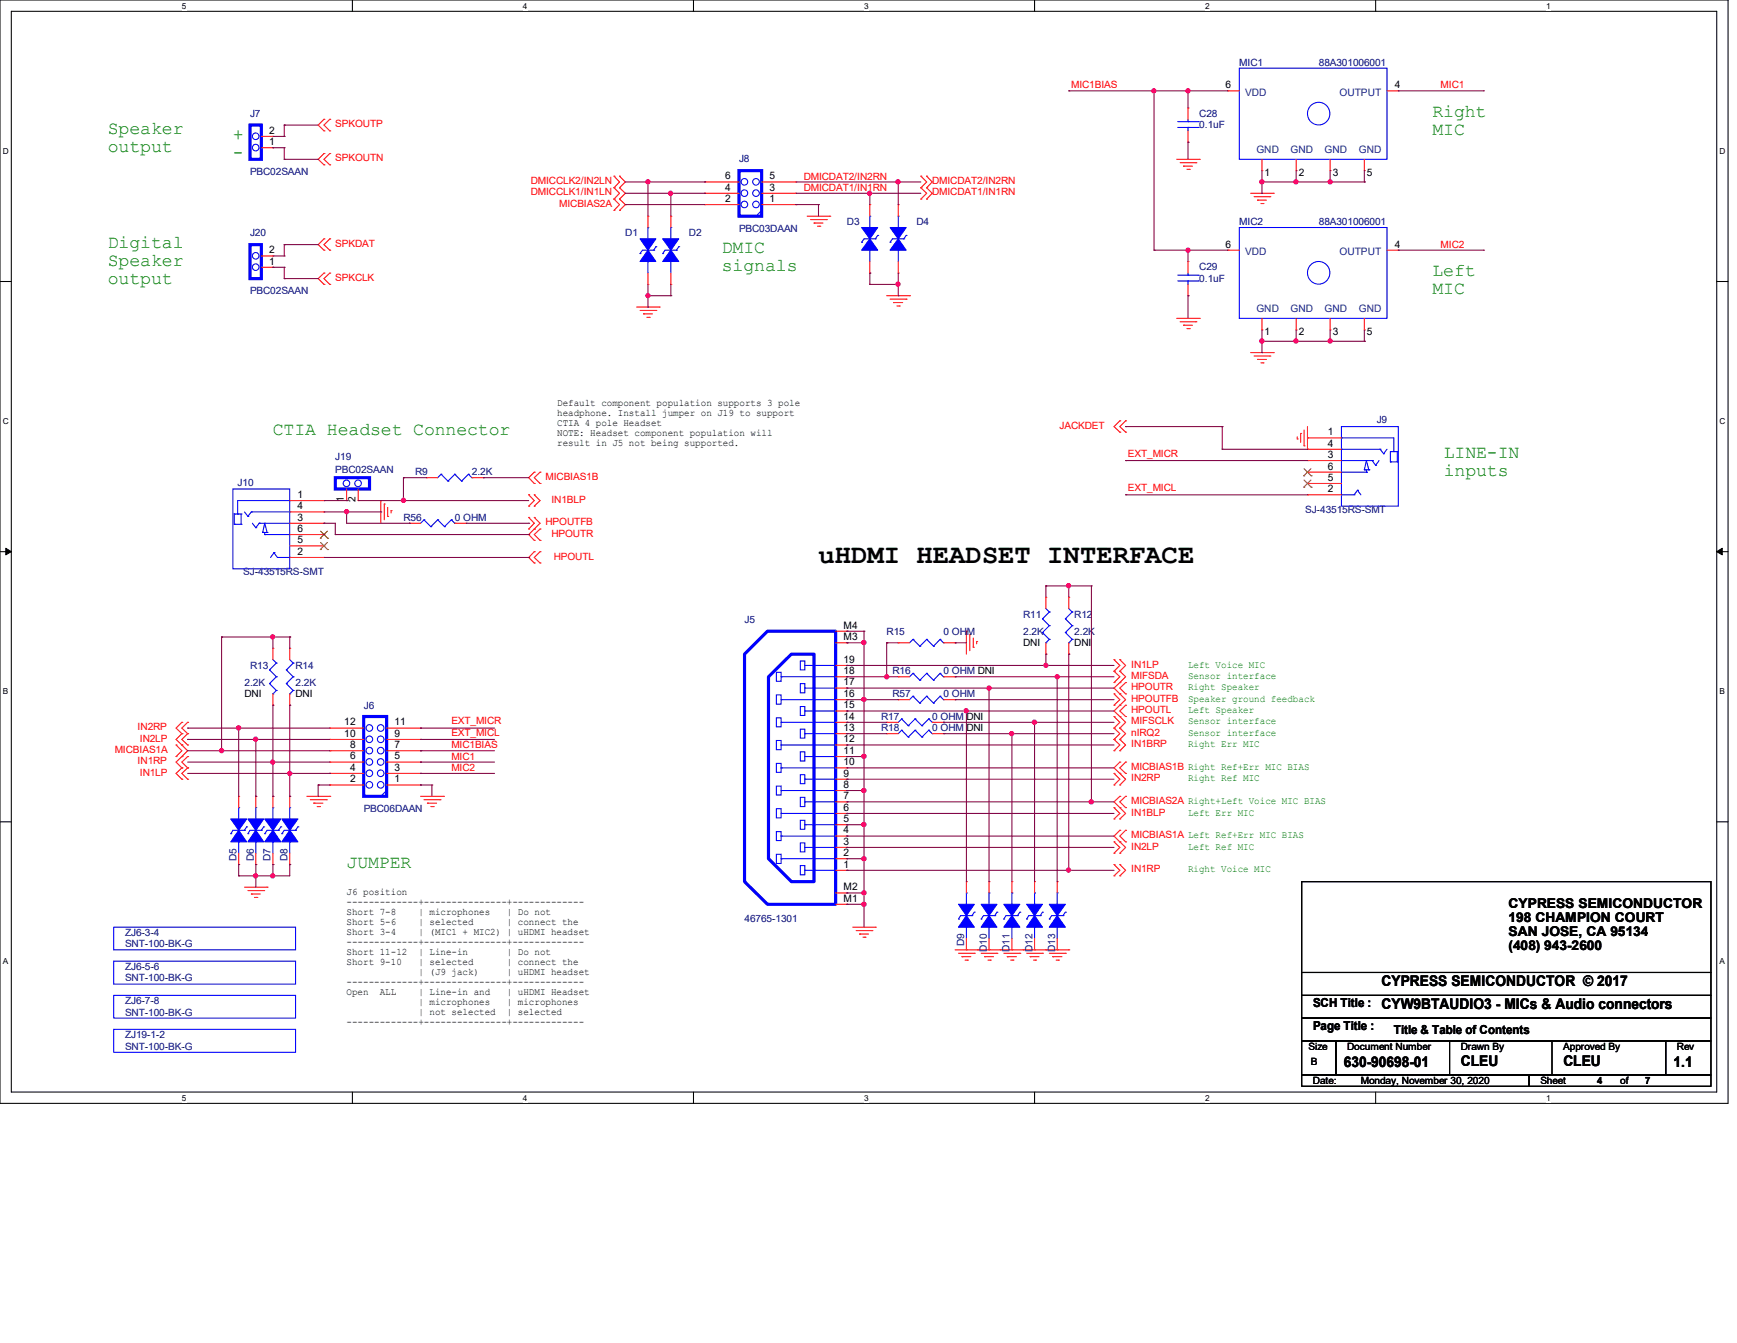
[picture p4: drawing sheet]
<svg xmlns="http://www.w3.org/2000/svg" width="279mm" height="216mm" viewBox="0 0 279 216" stroke-linecap="round" stroke-linejoin="round" font-family="sans-serif">
<path d="M0 0h278v177.4h-278zM1.8 1.8h274.3v173.8h-274.3z" fill="none" stroke="#000" stroke-width=".17"/>
<g fill="#fff">
<path d="M29.3 .2h.7v1.5h-.7z"/>
<path d="M29.3 175.8h.7v1.4h-.7z"/>
</g>
<path d="M56.7 0v1.8M56.7 175.6v1.8" fill="none" stroke="#000" stroke-width=".17"/>
<g fill="#fff">
<path d="M84.1 .2h.7v1.5h-.7z"/>
<path d="M84.1 175.8h.7v1.4h-.7z"/>
</g>
<path d="M111.5 0v1.8M111.5 175.6v1.8" fill="none" stroke="#000" stroke-width=".17"/>
<g fill="#fff">
<path d="M139 .2h.7v1.5h-.7z"/>
<path d="M139 175.8h.7v1.4h-.7z"/>
</g>
<path d="M166.4 0v1.8M166.4 175.6v1.8" fill="none" stroke="#000" stroke-width=".17"/>
<g fill="#fff">
<path d="M193.8 .2h.8v1.5h-.8z"/>
<path d="M193.8 175.8h.8v1.4h-.8z"/>
</g>
<path d="M221.3 0v1.8M221.3 175.6v1.8" fill="none" stroke="#000" stroke-width=".17"/>
<g fill="#fff">
<path d="M248.7 .2h.7v1.5h-.7z"/>
<path d="M248.7 175.8h.7v1.4h-.7z"/>
<path d="M.5 23.5h.9v1.5h-.9z"/>
<path d="M276.6 23.5h.9v1.5h-.9z"/>
<path d="M.5 67h.9v1.5h-.9z"/>
<path d="M276.6 67h.9v1.5h-.9z"/>
</g>
<path d="M0 45.3h1.8M276.1 45.3h1.9" fill="none" stroke="#000" stroke-width=".17"/>
<g fill="#fff">
<path d="M.5 110.4h.8v1.5h-.8z"/>
<path d="M276.6 110.4h.9v1.5h-.9z"/>
</g>
<path d="M0 88.7h1.8M276.1 88.7h1.9" fill="none" stroke="#000" stroke-width=".17"/>
<path d="M.9 88.1l.9 .6-.9 .5zM276.1 88.7l.9-.6v1.1z" fill="#000" stroke="#000" stroke-width=".16"/>
<g fill="#fff">
<path d="M.5 153.8h.8v1.5h-.8z"/>
<path d="M276.6 153.8h.9v1.5h-.9z"/>
</g>
<path d="M0 132.1h1.8M276.1 132.1h1.9M209.4 156.3h65.8v3.7h-65.8zM209.4 141.7h65.8v14.6h-65.8zM209.4 160h65.8v3.7h-65.8zM209.4 167.3h5.5v5.5h-5.5zM209.4 172.8h36.6v1.8h-36.6zM209.4 163.7h65.8v3.6h-65.8zM214.9 167.3h53v5.5h-53zM233.2 167.3h16.4v5.5h-16.4zM246 172.8h29.2v1.8h-29.2zM267.9 167.3h7.3v5.5h-7.3z" fill="none" stroke="#000" stroke-width=".17"/>
<g fill="none" stroke="#f00" stroke-width=".17">
<path d="M52.1 19.2h.1M52.1 19.2l-.9 .9 .9 .9M53 19.2h.1M53 19.2l-.9 .9 .9 .9M191.1 17.4h.1M191.1 17.4v1.8M197.5 14.6h.1M197.5 14.6h1.8M223.1 14.6h1.8M224.9 14.6h.1M42 23.7h1.9M42 21.9h1.9"/>
<path d="M43.9 23.7h.1M43.9 21.9h.1M52.1 21h.1M52.1 26.5h.1M52.1 24.7h.1M52.1 38.4h.1M52.1 24.7l-.9 .9 .9 .9M52.1 38.4l-.9 .9 .9 .9M53 21h.1M53 24.7h.1M53 26.5h.1M53 38.4h.1"/>
<path d="M53 24.7l-.9 .9 .9 .9M53 38.4l-.9 .9 .9 .9M98.8 30.2h.1M98.8 28.3h.1M98.8 32h.1M98.8 33.8h.1M98.8 28.3l.9 1-.9 .9M98.8 30.2l.9 .9-.9 .9M98.8 32l.9 .9-.9 .9M99.7 28.3h.1M99.7 30.2h.1M99.7 32h.1"/>
<path d="M99.7 33.8h.1M99.7 28.3l.9 1-.9 .9M99.7 30.2l.9 .9-.9 .9M99.7 32l.9 .9-.9 .9M104.2 34.8h.1M104.2 34.8v1.8M107.9 34.8h.1M107.9 34.8v1.8M113.4 32.9h.1M113.4 31.1h.1M113.4 29.3h.1M113.4 31.1h5.5"/>
<path d="M113.4 32.9h5.5M113.4 29.3h5.5M122.5 31.1h5.5M122.5 32.9h5.5M122.5 29.3h5.5M128 32.9h.1M128 31.1h.1M128 29.3h.1M129.8 34.8h3.7M130.4 35.3h2.5M130.9 35.9h.1M130.9 35.9h1.5"/>
<path d="M131.5 36.4h.4M131.9 36.4h.1M132.9 35.3h.1M133.5 34.8h.1M139.9 32.9h.1M139.9 32.9v1.9M144.5 32.9h.1M144.5 32.9v1.9M148.1 30.2h.1M148.1 28.3h.1M148.1 32h.1M148.1 28.3l1 1-1 .9"/>
<path d="M148.1 30.2l1 .9-1 .9M149.1 30.2h.1M149.1 28.3h.1M149.1 32h.1M149.1 28.3l.8 1-.8 .9M149.1 30.2l.8 .9-.8 .9M189.3 25.6h3.6M189.8 26.2h2.6M190.4 26.7h.1M190.4 26.7h1.4M190.9 27.2h.4M191.1 22.9h.1"/>
<path d="M191.1 21v1.9M191.3 27.2h.1M192.4 26.2h.1M192.9 25.6h.1M201.2 31.1h3.6M201.7 31.6h2.6M202.3 32.2h.1M202.3 32.2h1.4M202.8 32.7h.4M203 27.4h.1M203 25.6v1.8M203.2 32.7h.1"/>
<path d="M204.3 31.6h.1M204.8 31.1h.1M208.5 27.4h.1M208.5 25.6v1.8M214 27.4h.1M214 25.6v1.8M219.5 27.4h.1M219.5 25.6v1.8M42 43h1.9M42 41.1h1.9M43.9 43h.1M43.9 41.1h.1"/>
<path d="M52.1 40.2h.1M52.1 45.7h.1M52.1 43.9h.1M52.1 43.9l-.9 .9 .9 .9M53 40.2h.1M53 43.9h.1M53 45.7h.1M53 43.9l-.9 .9 .9 .9M102.4 49.4h3.6M103 49.9h2.5M103.5 50.5h.1M103.5 50.5h1.4"/>
<path d="M104.1 51h.3M104.2 45.7h.1M104.2 43.9v1.8M104.4 51h.1M105.5 49.9h.1M106 49.4h.1M107.9 45.7h.1M107.9 43.9v1.8M139.9 43.9h.1M139.9 42v1.9M142.6 47.5h3.7M143.2 48.1h2.6"/>
<path d="M143.7 48.6h.1M143.7 48.6h1.5M144.3 49.2h.4M144.5 43.9h.1M144.5 42v1.9M144.7 49.2h.1M145.8 48.1h.1M146.3 47.5h.1M189.3 51.2h3.6M189.8 51.7h2.6M190.4 52.3h.1M190.4 52.3h1.4"/>
<path d="M190.9 52.8h.4M191.1 42h.1M191.1 47.5h.1M191.1 42v1.9M191.1 45.7v1.8M191.3 52.8h.1M192.4 51.7h.1M192.9 51.2h.1M197.5 40.2h.1M197.5 40.2h1.8M201.2 56.7h3.6M201.7 57.2h2.6"/>
<path d="M202.3 57.8h.1M202.3 57.8h1.4M202.8 58.3h.4M203 53h.1M203 51.2v1.8M203.2 58.3h.1M204.3 57.2h.1M204.8 56.7h.1M208.5 53h.1M208.5 51.2v1.8M214 53h.1M214 51.2v1.8"/>
<path d="M219.5 53h.1M219.5 51.2v1.8M223.1 40.2h1.8M224.9 40.2h.1M55.8 78.6v1.9M57.6 78.6v1.9M68.6 76.8h.1M68.6 76.8h1.8M75.9 76.8h1.8M77.7 76.8h.1M85 79.5h.1M85 79.5l.9 1-.9 .9"/>
<path d="M85.9 79.5h.1M85.9 77.7h.1M85.9 75.9h.1M85.9 79.5l1 1-1 .9M85.9 75.9l-.9 .9 .9 .9M86.9 75.9h.1M86.9 77.7h.1M86.9 75.9l-1 .9 1 .9M180.1 67.6h.1M180.1 69.5h.1M180.1 67.6l-.9 1 .9 .9M181.1 67.6h.1"/>
<path d="M181.1 69.5h.1M181.1 67.6l-1 1 1 .9M208.7 70.6h.1M208.7 70.2v.4M209.2 69.7h.1M209.2 69.7v1.4M209.8 71.7h.1M209.8 69.1v2.6M210.3 72.2h.1M210.3 70.4h.1M210.3 74h.1M210.3 79.5h.1"/>
<path d="M210.3 75.9h.1M210.3 77.7h.1M210.3 68.6v3.6M210.3 70.4h5.5M210.3 74h5.5M210.3 72.2h5.5M210.3 79.5h5.5M210.3 75.9h5.5M210.3 77.7h5.5M46.6 84.1h5.5M46.6 80.5h5.5M46.6 82.3h5.5"/>
<path d="M46.6 89.6h5.5M46.6 85.9h5.5M46.6 87.8h5.5M52.1 80.5h.1M52.1 84.1h.1M52.1 82.3h.1M52.1 89.6h.1M52.1 85.9h.1M52.1 87.8h.1M55.8 80.5h.1M57.6 80.5h.1M61.3 80.5h.1"/>
<path d="M61.3 80.5v3.6M61.8 81h.1M61.8 81v2.6M62.4 83h.1M62.4 81.6v1.4M62.9 82.1h.1M62.9 82.1v.4M65.8 84.1h.1M65.8 84.1h1.8M73.2 84.1h1.8M75 84.1h.1M85 81.4h.1"/>
<path d="M85 85h.1M85 83.2h.1M85 83.2l.9 .9-.9 .9M85.9 85h.1M85.9 86.9h.1M85.9 88.7h.1M85.9 90.5h.1M85.9 81.4h.1M85.9 83.2h.1M85.9 83.2l1 .9-1.9 1.8 .9 1M85.9 88.7l-.9 .9 .9 .9M86.9 86.9h.1"/>
<path d="M86.9 85h.1M86.9 90.5h.1M86.9 88.7h.1M86.9 85l-1 .9 1 1M86.9 88.7l-1 .9 1 .9M168.2 96h.1M168.2 96v1.8M171.9 96h.1M171.9 96v1.8M28.3 119.8h.1M28.3 119.8l1 .9-1 .9M29.3 119.8h.1"/>
<path d="M29.3 117.9h.1M29.3 116.1h.1M29.3 119.8l.9 .9-.9 .9M29.3 117.9l-1 1 1 .9M29.3 116.1l-1 1 1 .8M30.2 117.9h.1M30.2 119.8h.1M30.2 116.1h.1M30.2 117.9l-.9 1 .9 .9M30.2 116.1l-.9 1 .9 .8M43.9 104.2h.1M43.9 113.4h.1"/>
<path d="M43.9 104.2v1.8M43.9 111.5v1.9M46.6 104.2h.1M46.6 113.4h.1M46.6 104.2v1.8M46.6 111.5v1.9M53 118.9h.1M53 117.1h.1M53 118.9h5.5M53 117.1h5.5M62.2 118.9h5.4M62.2 117.1h5.4"/>
<path d="M67.6 118.9h.1M67.6 117.1h.1M134.4 117.9h1.8M134.4 119.8h1.8M134.4 116.1h1.8M134.4 114.3h1.8M134.4 112.5h1.8M134.4 110.6h1.8M134.4 108.8h1.8M134.4 107h1.8M134.4 103.3h1.8M134.4 101.5h1.8"/>
<path d="M136.2 119.8h.1M136.2 117.9h.1M136.2 116.1h.1M136.2 114.3h.1M136.2 112.5h.1M136.2 110.6h.1M136.2 108.8h.1M136.2 107h.1M136.2 103.3h.1M136.2 101.5h.1M142.6 117.9h.1M142.6 116.1h.1"/>
<path d="M142.6 117.9h1.9M142.6 116.1h1.9M144.5 112.5h.1M144.5 108.8h.1M144.5 103.3h.1M144.5 112.5h1.8M144.5 108.8h1.8M144.5 103.3h1.8M149.9 117.9h1.9M149.9 116.1h1.9M151.8 117.9h.1M151.8 116.1h.1"/>
<path d="M151.8 112.5h1.8M151.8 108.8h1.8M151.8 103.3h1.8M153.6 112.5h.1M153.6 108.8h.1M153.6 103.3h.1M155.4 101.5h.1M155.4 101.5v3.7M156 102h.1M156 102v2.6M156.5 104.1h.1M156.5 102.6v1.5"/>
<path d="M157.1 103.1h.1M157.1 103.1v.4M168.2 105.2h.1M168.2 103.3v1.9M171.9 105.2h.1M171.9 103.3v1.9M179.2 117.1h.1M179.2 118.9h.1M179.2 115.2h.1M179.2 107.9h.1M179.2 109.7h.1M179.2 106h.1"/>
<path d="M179.2 113.4h.1M179.2 111.5h.1M179.2 117.1l.9 .8-.9 1M179.2 115.2l.9 .9-.9 1M179.2 107.9l.9 .9-.9 .9M179.2 106l.9 1-.9 .9M179.2 118.9l.9 .9-.9 .9M179.2 111.5l.9 1-.9 .9M180.1 117.1h.1M180.1 118.9h.1M180.1 115.2h.1M180.1 107.9h.1"/>
<path d="M180.1 109.7h.1M180.1 111.5h.1M180.1 113.4h.1M180.1 106h.1M180.1 117.1l1 .8-1 1M180.1 115.2l1 .9-1 1M180.1 107.9l1 .9-1 .9M180.1 109.7l-.9 .9 1.9 1.9-1 .9M180.1 113.4l-.9 .9 .9 .9M180.1 106l1 1-1 .9M180.1 118.9l1 .9-1 .9M181.1 109.7h.1"/>
<path d="M181.1 111.5h.1M181.1 115.2h.1M181.1 113.4h.1M181.1 109.7l-1 .9 1 .9M181.1 113.4l-1 .9 1 .9M28.3 121.6h.1M29.3 121.6h.1M29.3 123.4h.1M29.3 125.3h.1M29.3 121.6l-1 .9 1 .9M29.3 123.4l-1 .9 1 1M30.2 121.6h.1"/>
<path d="M30.2 123.4h.1M30.2 125.3h.1M30.2 121.6l-.9 .9 .9 .9M30.2 123.4l-.9 .9 .9 1M38.4 139h.1M38.4 128h.1M38.4 128v1.8M38.4 137.2v1.8M41.1 139h.1M41.1 128h.1M41.1 128v1.8M41.1 137.2v1.8"/>
<path d="M43.9 139h.1M43.9 128h.1M43.9 128v1.8M43.9 137.2v1.8M46.6 139h.1M46.6 128h.1M46.6 128v1.8M46.6 137.2v1.8M49.4 128h3.6M49.9 128.6h2.6M50.5 129.1h.1M50.5 129.1h1.4"/>
<path d="M51 129.7h.4M51.4 129.7h.1M52.5 128.6h.1M53 128h.1M53 126.2h.1M53 124.3h.1M53 122.5h.1M53 120.7h.1M53 126.2h5.5M53 124.3h5.5M53 122.5h5.5M53 120.7h5.5"/>
<path d="M62.2 126.2h5.4M62.2 124.3h5.4M62.2 122.5h5.4M62.2 120.7h5.4M67.6 126.2h.1M67.6 124.3h.1M67.6 122.5h.1M67.6 120.7h.1M67.6 128h3.7M68.2 128.6h2.6M68.7 129.1h.1M68.7 129.1h1.5"/>
<path d="M69.3 129.7h.4M69.7 129.7h.1M70.8 128.6h.1M71.3 128h.1M134.4 139.9h1.8M134.4 138h1.8M134.4 136.2h1.8M134.4 134.4h1.8M134.4 132.6h1.8M134.4 130.8h1.8M134.4 128.9h1.8M134.4 127.1h1.8"/>
<path d="M134.4 125.3h1.8M134.4 123.4h1.8M134.4 121.6h1.8M136.2 139.9h.1M136.2 138h.1M136.2 136.2h.1M136.2 134.4h.1M136.2 132.6h.1M136.2 130.8h.1M136.2 128.9h.1M136.2 127.1h.1M136.2 125.3h.1"/>
<path d="M136.2 123.4h.1M136.2 121.6h.1M179.2 135.3h.1M179.2 137.2h.1M179.2 139h.1M179.2 124.3h.1M179.2 126.2h.1M179.2 120.7h.1M179.2 129.8h.1M179.2 131.7h.1M179.2 135.3l.9 .9-.9 1M179.2 139l.9 .9-.9 .9"/>
<path d="M179.2 124.3l.9 1-.9 .9M179.2 129.8l.9 1-.9 .9M180.1 135.3h.1M180.1 133.5h.1M180.1 137.2h.1M180.1 139h.1M180.1 129.8h.1M180.1 128h.1M180.1 124.3h.1M180.1 126.2h.1M180.1 122.5h.1M180.1 120.7h.1"/>
<path d="M180.1 131.7h.1M180.1 133.5l-.9 .9 .9 .9M180.1 135.3l1 .9-1 1M180.1 139l1 .9-1 .9M180.1 128l-.9 .9 1.9 1.9-1 .9M180.1 124.3l1 1-1 .9M180.1 122.5l-.9 .9 .9 .9M181.1 133.5h.1M181.1 135.3h.1M181.1 128h.1M181.1 129.8h.1M181.1 122.5h.1"/>
<path d="M181.1 124.3h.1M181.1 133.5l-1 .9 1 .9M181.1 128l-1 .9 1 .9M181.1 122.5l-1 .9 1 .9M39.3 142.6h3.7M39.9 143.2h2.5M40.4 143.7h.1M40.4 143.7h1.5M40.9 144.3h.4M41.3 144.3h.1M42.4 143.2h.1M43 142.6h.1"/>
<path d="M134.4 145.4h1.8M134.4 143.6h1.8M136.2 145.4h.1M136.2 143.6h.1M137.2 149.1h3.6M137.7 149.6h2.6M138.3 150.2h.1M138.3 150.2h1.4M138.8 150.7h.3M139.1 150.7h.1M140.3 149.6h.1M140.8 149.1h.1"/>
<path d="M153.6 152.7h18.3M154.2 153.2h2.5M154.7 153.8h.1M154.7 153.8h1.5M155.2 154.3h.4M155.4 152.7h.1M155.4 141.7h.1M155.4 141.7v1.9M155.4 150.9v1.8M155.6 154.3h.1M156.7 153.2h.1M157.3 152.7h.1"/>
<path d="M157.8 153.2h2.6M158.4 153.8h.1M158.4 153.8h1.4M158.9 154.3h.4M159.1 152.7h.1M159.1 141.7h.1M159.1 141.7v1.9M159.1 150.9v1.8M159.3 154.3h.1M160.4 153.2h.1M160.9 152.7h.1M161.5 153.2h2.5"/>
<path d="M162 153.8h.1M162 153.8h1.5M162.6 154.3h.3M162.8 152.7h.1M162.8 141.7h.1M162.8 141.7v1.9M162.8 150.9v1.8M162.9 154.3h.1M164 153.2h.1M164.6 152.7h.1M165.1 153.2h2.6M165.7 153.8h.1"/>
<path d="M165.7 153.8h1.4M166.2 154.3h.4M166.4 152.7h.1M166.4 141.7h.1M166.4 141.7v1.9M166.4 150.9v1.8M166.6 154.3h.1M167.7 153.2h.1M168.2 152.7h.1M168.8 153.2h2.6M169.3 153.8h.1M169.3 153.8h1.5"/>
<path d="M169.9 154.3h.4M170.1 152.7h.1M170.1 141.7h.1M170.1 141.7v1.9M170.1 150.9v1.8M170.3 154.3h.1M171.4 153.2h.1M171.9 152.7h.1M179.2 140.8h.1M180.1 140.8h.1"/>
</g>
<g fill="none" stroke="#00f" stroke-width=".17">
<path d="M189.4 19.6h3.3M191.1 19.6h.1M191.1 19.2v.4M192.7 19.6h.1M199.3 11h23.8v14.6h-23.8zM104.2 36.6h.1M104.2 36.6v1.8M105.5 39.7h.1M105.5 39.7l-.3 .5M107.9 36.6h.1M107.9 36.6v1.8M109.2 39.7h.1"/>
<path d="M109.2 39.7l-.4 .5M121.6 34.8h.1M122.5 33.8l-.9 1M138.6 38.9h.1M139.9 34.8h.1M139.9 34.8v1.8M140.8 38.4h.1M140.8 38.4h-1.8l-.4 .5M141.2 37.8h.1M141.2 37.8l-.4 .6M143.2 38.9h.1M144.5 34.8h.1"/>
<path d="M144.5 34.8v1.8M145.4 38.4h.1M145.4 38.4h-1.8l-.4 .5M145.8 37.8h.1M145.8 37.8l-.4 .6M189.4 20.5h3.3M191.1 20.5h.1M191.1 20.5v.5M192.7 20.5h.1M199.3 36.6h23.8v14.6h-23.8zM103 40.8h.1M104.2 42h.1"/>
<path d="M104.2 42v1.9M105.2 40.2h.1M105.2 40.2h-1.9l-.3 .6M106.6 40.8h.1M107.9 42h.1M107.9 42v1.9M108.8 40.2h.1M108.8 40.2h-1.8l-.4 .6M139.9 40.2h.1M139.9 40.2v1.8M144.5 40.2h.1M144.5 40.2v1.8"/>
<path d="M189.4 45.2h3.3M189.4 44.2h3.3M191.1 44.2h.1M191.1 45.2h.1M191.1 43.9v.3M191.1 45.2v.5M192.7 45.2h.1M192.7 44.2h.1M37.5 78.6h9.1v12.8h-9.1zM71 76.2h.1M71 76.2l-.6 .6M71 76.2l1.1 1.1"/>
<path d="M72.1 77.3h.1M73.2 76.2h.1M73.2 76.2l-1.1 1.1M73.2 76.2l1.1 1.1M74.3 77.3h.1M75.4 76.2h.1M75.4 76.2l-1.1 1.1M75.4 76.2l.5 .6M75.9 76.8h.1M215.8 68.6h9.1v12.8h-9.1zM215.8 72.2h.1M215.8 70.4h.1"/>
<path d="M215.8 72.2h6.2M215.8 70.4h8.4v2.2M215.8 75.9h4M215.8 74h4.9M215.8 79.5h2M217.8 79.5h.1M218.4 78.8h.1M218.4 78.8l.5 .7M218.4 78.8l-.6 .7M219.5 75.5h.1M219.5 75.5l.3-1.5 .4 1.5M219.5 75.5h.7"/>
<path d="M219.8 75.9h.1M219.8 75.5v.4M220.2 75.5h.1M220.7 74h.1M220.7 74l.6 .8M221.3 74.8h.1M221.8 74l-.5 .8M222 72.2h.1M222 72.2l.5 .7M222.5 72.9h.1M223.1 72.2l-.6 .7M223.6 72.6h.1"/>
<path d="M223.6 74.3h.1M223.6 72.6h1.1M223.6 72.6v1.7M223.6 74.3h1.1M224.2 72.6h.1M224.7 74.3h.1M224.7 72.6h.1M224.7 72.6v1.7M37.7 84.3h.1M37.7 82.6h.1M37.7 82.6h1.1M37.7 84.3h1.1"/>
<path d="M37.7 82.6v1.7M38.2 82.6h.1M38.8 82.6h.1M38.8 84.3h.1M38.8 82.6v1.7M39.3 82.3l.6 .7M39.9 83h.1M40.4 82.3h.1M40.4 82.3l-.5 .7M40.4 82.3h6.2M40.6 84.1l.5 .7M41.1 84.8h.1"/>
<path d="M41.7 84.1h.1M41.7 84.1h4.9M41.7 84.1l-.6 .7M42.2 85.6h.1M42.2 85.6l.4-1.5 .4 1.5M42.2 85.6h.8M42.6 85.9h.1M42.6 85.9h4M42.6 85.6v.3M43 85.6h.1M44.1 88.9h.1M44.1 88.9l-.6 .7"/>
<path d="M44.1 88.9l.5 .7M44.6 89.6h.1M44.6 89.6h2M46.6 82.3h.1M46.6 80.5h.1M46.6 80.5h-8.4v2.1M68.2 83.6h.1M68.2 83.6l-.6 .5M68.2 83.6l1.1 1.1M69.3 84.7h.1M70.4 83.6h.1M70.4 83.6l-1.1 1.1"/>
<path d="M70.4 83.6l1.1 1.1M71.5 84.7h.1M72.6 83.6h.1M72.6 83.6l-1.1 1.1M72.6 83.6l.6 .5M73.2 84.1h.1M167.7 99.5h.1M167.7 99.5l1.1 1.1M168.2 97.8l.6 .6M168.8 98.4h.1M168.8 98.4l-1.1 1.1M171.4 99.5h.1"/>
<path d="M171.4 99.5l1.1 1.1M171.9 97.8l.6 .6M172.5 98.4h.1M172.5 98.4l-1.1 1.1M43.3 107.7h.1M43.3 109.9h.1M43.3 107.7l1.1 1.1M43.3 109.9l1.1 1.1M43.9 111.5h.1M43.9 106l.5 .6M44.4 106.6h.1M44.4 108.8h.1"/>
<path d="M44.4 111h.1M44.4 106.6l-1.1 1.1M44.4 108.8l-1.1 1.1M44.4 111l-.5 .5M46.1 107.7h.1M46.1 109.9h.1M46.1 107.7l1.1 1.1M46.1 109.9l1.1 1.1M46.6 111.5h.1M46.6 106l.6 .6M47.2 106.6h.1M47.2 108.8h.1"/>
<path d="M47.2 111h.1M47.2 106.6l-1.1 1.1M47.2 108.8l-1.1 1.1M47.2 111l-.6 .5M124.9 115.4h.7v1.4h-.7zM124.9 119h.7v1.5h-.7zM124.9 111.7h.7v1.5h-.7zM124.9 108.1h.7v1.4h-.7zM125.6 116.1h.1M125.6 119.8h.1M125.6 108.8h.1M125.6 112.5h.1"/>
<path d="M125.6 116.1h8.8M125.6 119.8h8.8M125.6 108.8h8.8M125.6 112.5h8.8M128.7 113.6h.8v1.4h-.8zM128.7 117.2h.8v1.5h-.8zM128.7 109.9h.8v1.5h-.8zM128.7 106.3h.8v1.4h-.8zM129.5 114.3h.1M129.5 117.9h.1M129.5 107h.1M129.5 110.6h.1"/>
<path d="M129.5 114.3h4.9M129.5 117.9h4.9M129.5 107h4.9M129.5 110.6h4.9M145 117.4h.1M145 115.6h.1M145 117.4l-.5 .5M145 117.4l1.1 1.1M145 115.6l-.5 .5M145 115.6l1.1 1.1M146.1 118.5h.1M146.1 116.7h.1"/>
<path d="M146.9 111.9h.1M146.9 108.2h.1M146.9 102.8h.1M146.9 111.9l-.6 .6M146.9 111.9l1.1 1.1M146.9 108.2l-.6 .6M146.9 108.2l1.1 1.1M146.9 102.8l-.6 .5M146.9 102.8l1.1 1.1M147.2 117.4h.1M147.2 115.6h.1M147.2 117.4l-1.1 1.1"/>
<path d="M147.2 117.4l1.1 1.1M147.2 115.6l-1.1 1.1M147.2 115.6l1.1 1.1M148 113h.1M148 109.3h.1M148 103.9h.1M148.3 118.5h.1M148.3 116.7h.1M149.1 111.9h.1M149.1 108.2h.1M149.1 102.8h.1M149.1 111.9l-1.1 1.1"/>
<path d="M149.1 111.9l1.1 1.1M149.1 108.2l-1.1 1.1M149.1 108.2l1.1 1.1M149.1 102.8l-1.1 1.1M149.1 102.8l1.1 1.1M149.4 117.4h.1M149.4 115.6h.1M149.4 117.4l-1.1 1.1M149.4 117.4l.5 .5M149.4 115.6l-1.1 1.1M149.4 115.6l.5 .5M149.9 117.9h.1"/>
<path d="M149.9 116.1h.1M150.2 113h.1M150.2 109.3h.1M150.2 103.9h.1M151.2 111.9h.1M151.2 108.2h.1M151.2 102.8h.1M151.2 111.9l-1 1.1M151.2 111.9l.6 .6M151.2 108.2l-1 1.1M151.2 108.2l.6 .6M151.2 102.8l-1 1.1"/>
<path d="M151.2 102.8l.6 .5M151.8 112.5h.1M151.8 108.8h.1M151.8 103.3h.1M167.7 101.7h.1M167.7 101.7l1.1 1.1M168.2 103.3h.1M168.8 100.6h.1M168.8 102.8h.1M168.8 100.6l-1.1 1.1M168.8 102.8l-.6 .5M171.4 101.7h.1"/>
<path d="M171.4 101.7l1.1 1.1M171.9 103.3h.1M172.5 100.6h.1M172.5 102.8h.1M172.5 100.6l-1.1 1.1M172.5 102.8l-.6 .5M37.1 134h.1M38.4 135.3h.1M38.4 129.8h.1M38.4 129.8v1.9M38.4 135.3v1.9M39.3 133.5h.1"/>
<path d="M39.3 133.5h-1.8l-.4 .5M39.7 132.9h.1M39.7 132.9l-.4 .6M39.9 134h.1M41.1 135.3h.1M41.1 129.8h.1M41.1 129.8v1.9M41.1 135.3v1.9M42 133.5h.1M42 133.5h-1.8l-.3 .5M42.4 132.9h.1M42.4 132.9l-.4 .6"/>
<path d="M42.6 134h.1M43.9 135.3h.1M43.9 129.8h.1M43.9 129.8v1.9M43.9 135.3v1.9M44.8 133.5h.1M44.8 133.5h-1.8l-.4 .5M45.2 132.9h.1M45.2 132.9l-.4 .6M45.3 134h.1M46.6 135.3h.1M46.6 129.8h.1"/>
<path d="M46.6 129.8v1.9M46.6 135.3v1.9M47.5 133.5h.1M47.5 133.5h-1.8l-.4 .5M47.9 132.9h.1M47.9 132.9l-.4 .6M61.3 128h.1M62.2 127.1l-.9 .9M124.9 137.3h.7v1.5h-.7zM124.9 133.7h.7v1.4h-.7zM124.9 126.4h.7v1.4h-.7zM124.9 130h.7v1.5h-.7z"/>
<path d="M124.9 122.7h.7v1.5h-.7zM125.6 138h.1M125.6 134.4h.1M125.6 127.1h.1M125.6 130.8h.1M125.6 123.4h.1M125.6 138h8.8M125.6 134.4h8.8M125.6 127.1h8.8M125.6 130.8h8.8M125.6 123.4h8.8M128.7 139.1h.8v1.5h-.8z"/>
<path d="M128.7 135.5h.8v1.4h-.8zM128.7 131.9h.8v1.4h-.8zM128.7 124.5h.8v1.5h-.8zM128.7 128.2h.8v1.5h-.8zM128.7 120.9h.8v1.4h-.8zM129.5 139.9h.1M129.5 136.2h.1M129.5 132.6h.1M129.5 125.3h.1M129.5 128.9h.1M129.5 121.6h.1M129.5 139.9h4.9"/>
<path d="M129.5 136.2h4.9M129.5 132.6h4.9M129.5 125.3h4.9M129.5 128.9h4.9M129.5 121.6h4.9M18.3 149.1h29.2v3.6h-29.2zM18.3 154.5h29.2v3.7h-29.2zM154.2 147.7h.1M155.4 149.1h.1M155.4 143.6h.1M155.4 143.6v1.8M155.4 149.1v1.8"/>
<path d="M156.3 147.2h.1M156.3 147.2h-1.8l-.3 .5M156.7 146.6h.1M156.7 146.6l-.4 .6M157.8 147.7h.1M159.1 149.1h.1M159.1 143.6h.1M159.1 143.6v1.8M159.1 149.1v1.8M160 147.2h.1M160 147.2h-1.8l-.4 .5M160.4 146.6h.1"/>
<path d="M160.4 146.6l-.4 .6M161.5 147.7h.1M162.8 149.1h.1M162.8 143.6h.1M162.8 143.6v1.8M162.8 149.1v1.8M163.7 147.2h.1M163.7 147.2h-1.9l-.3 .5M164 146.6h.1M164 146.6l-.3 .6M165.1 147.7h.1M166.4 149.1h.1"/>
<path d="M166.4 143.6h.1M166.4 143.6v1.8M166.4 149.1v1.8M167.3 147.2h.1M167.3 147.2h-1.8l-.4 .5M167.7 146.6h.1M167.7 146.6l-.4 .6M168.8 147.7h.1M170.1 149.1h.1M170.1 143.6h.1M170.1 143.6v1.8M170.1 149.1v1.8"/>
<path d="M171 147.2h.1M171 147.2h-1.8l-.4 .5M171.4 146.6h.1M171.4 146.6l-.4 .6M18.3 165.5h29.2v3.7h-29.2zM18.3 160h29.2v3.7h-29.2z"/>
<circle cx="212.1" cy="18.3" r="1.81"/>
<circle cx="41.1" cy="23.7" r=".53"/>
<circle cx="41.1" cy="21.9" r=".53"/>
<circle cx="119.7" cy="32.9" r=".53"/>
<circle cx="119.7" cy="29.2" r=".53"/>
<circle cx="119.7" cy="31.1" r=".53"/>
<circle cx="121.6" cy="32.9" r=".53"/>
<circle cx="121.6" cy="29.2" r=".53"/>
<circle cx="121.6" cy="31.1" r=".53"/>
<circle cx="41.1" cy="41.1" r=".53"/>
<circle cx="41.1" cy="42.9" r=".53"/>
<circle cx="212.1" cy="43.9" r="1.81"/>
<circle cx="55.7" cy="77.7" r=".53"/>
<circle cx="57.6" cy="77.7" r=".53"/>
<circle cx="59.4" cy="118.9" r=".53"/>
<circle cx="59.4" cy="117" r=".53"/>
<circle cx="61.2" cy="118.9" r=".53"/>
<circle cx="61.2" cy="117" r=".53"/>
<circle cx="59.4" cy="126.2" r=".53"/>
<circle cx="59.4" cy="120.7" r=".53"/>
<circle cx="59.4" cy="122.5" r=".53"/>
<circle cx="59.4" cy="124.3" r=".53"/>
<circle cx="61.2" cy="126.2" r=".53"/>
<circle cx="61.2" cy="122.5" r=".53"/>
<circle cx="61.2" cy="124.3" r=".53"/>
<circle cx="61.2" cy="120.7" r=".53"/>
</g>
<g fill="#00f" stroke="#00f" stroke-width=".17">
<path d="M139.9 38.4l1.3 1.8h-2.6z" fill-rule="evenodd"/>
<path d="M138.6 36.6h2.6l-1.3 1.8z" fill-rule="evenodd"/>
<path d="M155.4 147.2l1.3 1.9h-2.5z" fill-rule="evenodd"/>
<path d="M154.2 145.4h2.5l-1.3 1.8z" fill-rule="evenodd"/>
<path d="M107.9 40.2l1.3 1.8h-2.6z" fill-rule="evenodd"/>
<path d="M106.6 38.4h2.6l-1.3 1.8z" fill-rule="evenodd"/>
<path d="M104.2 40.2l1.3 1.8h-2.5z" fill-rule="evenodd"/>
<path d="M103 38.4h2.5l-1.3 1.8z" fill-rule="evenodd"/>
<path d="M170.1 147.2l1.3 1.9h-2.6z" fill-rule="evenodd"/>
<path d="M168.8 145.4h2.6l-1.3 1.8z" fill-rule="evenodd"/>
<path d="M46.6 133.5l1.3 1.8h-2.6z" fill-rule="evenodd"/>
<path d="M45.3 131.7h2.6l-1.3 1.8z" fill-rule="evenodd"/>
<path d="M43.9 133.5l1.3 1.8h-2.6z" fill-rule="evenodd"/>
<path d="M42.6 131.7h2.6l-1.3 1.8z" fill-rule="evenodd"/>
<path d="M144.5 38.4l1.3 1.8h-2.6z" fill-rule="evenodd"/>
<path d="M143.2 36.6h2.6l-1.3 1.8z" fill-rule="evenodd"/>
<path d="M41.1 133.5l1.3 1.8h-2.5z" fill-rule="evenodd"/>
<path d="M39.9 131.7h2.5l-1.3 1.8z" fill-rule="evenodd"/>
<path d="M162.8 147.2l1.2 1.9h-2.5z" fill-rule="evenodd"/>
<path d="M161.5 145.4h2.5l-1.2 1.8z" fill-rule="evenodd"/>
<path d="M38.4 133.5l1.3 1.8h-2.6z" fill-rule="evenodd"/>
<path d="M37.1 131.7h2.6l-1.3 1.8z" fill-rule="evenodd"/>
<path d="M159.1 147.2l1.3 1.9h-2.6z" fill-rule="evenodd"/>
<path d="M157.8 145.4h2.6l-1.3 1.8z" fill-rule="evenodd"/>
<path d="M166.4 147.2l1.3 1.9h-2.6z" fill-rule="evenodd"/>
<path d="M165.1 145.4h2.6l-1.3 1.8z" fill-rule="evenodd"/>
</g>
<path d="M40.2 39.3h1.8v5.5h-1.8zM40.2 20.1h1.8v5.5h-1.8zM118.9 27.4h3.6v7.4h-3.6zM53.9 76.8h5.5v1.8h-5.5zM58.5 115.2h3.7v12.8h-3.7zM119.8 105.2l3.6-3.7h11v43.9h-11l-3.6-3.7zM123.6 108.8l3.7-3.6h3.6v36.5h-3.6l-3.7-3.7z" fill="none" stroke="#00f" stroke-width=".51"/>
<g fill="none" stroke="#804000" stroke-width=".16">
<path d="M209.7 76.5h.1M209.7 78.3h.1M209.8 75.4l1.1 1.1M209.8 77.2l1.1 1.1M210.9 75.4l-1.2 1.1M210.9 77.2l-1.2 1.1M210.9 76.5h.1M210.9 78.3h.1M51.5 86.5h.1M51.5 88.3h.1M51.6 85.4l1.1 1.1M51.6 87.2l1.1 1.1"/>
<path d="M52.7 85.4l-1.2 1.1M52.7 87.2l-1.2 1.1M52.7 86.5h.1M52.7 88.3h.1"/>
</g>
<g fill="none" stroke="#800040" stroke-width=".17">
<path d="M171.9 14.6h.1M171.9 14.6h25.6M185.6 14.6h.1M185.6 14.6v25.6M191.1 14.6h.1M191.1 14.6v2.8M224.9 14.6h13.7M238.6 14.6h.1M43.9 23.7h.1M43.9 23.7h1.8M43.9 21.9h1.8M45.7 25.6h.1"/>
<path d="M45.7 20.1h.1M45.7 23.7h.1M45.7 21.9h.1M45.7 39.3h.1M45.7 25.6h5.5M45.7 20.1h5.5M45.7 20.1v1.8M45.7 23.7v1.9M45.7 39.3v1.8M45.7 39.3h5.5M100.6 32.9h.1M100.6 29.3h12.8"/>
<path d="M100.6 31.1h12.8M100.6 32.9h12.8M104.2 29.3h.1M104.2 29.3v5.5M107.9 31.1h.1M107.9 31.1v3.7M113.4 31.1h.1M113.4 29.3h.1M128 32.9h.1M128 29.3h20.1M128 31.1h20.1M128 32.9h3.7"/>
<path d="M131.7 32.9h.1M131.7 32.9v1.9M139.9 31.1h.1M139.9 31.1v1.8M144.5 29.3h.1M144.5 29.3v3.6M191.1 22.9h.1M191.1 22.9v2.7M203 29.3h.1M203 31.1h.1M203 27.4v3.7M203 29.3h16.5"/>
<path d="M208.5 29.3h.1M208.5 27.4v1.9M214 29.3h.1M214 27.4v1.9M219.5 29.3h.1M219.5 27.4v1.9M43.9 43h.1M43.9 43h1.8M43.9 41.1h1.8M45.7 41.1h.1M45.7 44.8h.1M45.7 43h.1"/>
<path d="M45.7 43v1.8M45.7 44.8h5.5M104.2 47.5h.1M104.2 49.4h.1M104.2 45.7v3.7M104.2 47.5h3.7M107.9 47.5h.1M107.9 45.7v1.8M139.9 45.7h.1M139.9 43.9h.1M139.9 43.9v1.8M139.9 45.7h4.6"/>
<path d="M144.5 45.7h.1M144.5 47.5h.1M144.5 43.9v3.6M185.6 40.2h.1M185.6 40.2h11.9M191.1 40.2h.1M191.1 47.5h.1M191.1 40.2v1.8M191.1 47.5v3.7M203 54.9h.1M203 56.7h.1M203 53v3.7"/>
<path d="M203 54.9h16.5M208.5 54.9h.1M208.5 53v1.9M214 54.9h.1M214 53v1.9M219.5 54.9h.1M219.5 53v1.9M224.9 40.2h13.7M238.6 40.2h.1M64.9 76.8h.1M64.9 76.8h3.7M64.9 76.8v3.7"/>
<path d="M77.7 76.8h.1M77.7 76.8h7.3M181.1 68.6h.1M181.1 74h.1M181.1 79.5h.1M181.1 68.6h15.5M181.1 74h29.2M181.1 79.5h29.2M196.6 68.6h.1M196.6 72.2h.1M196.6 68.6v3.6M196.6 72.2h13.7"/>
<path d="M52.1 84.1h.1M52.1 82.3h9.2M52.1 84.1h1.8v1.8M52.1 89.6h32.9M52.1 80.5h3.7M53.9 85.9h.1M53.9 85.9h31.1M55.8 82.3h.1M55.8 80.5h.1M55.8 82.3v1.8h10M57.6 80.5h27.4M61.3 82.3h.1"/>
<path d="M64.9 80.5h.1M65.8 84.1h.1M75 84.1h10M85 89.6h.1M85 85.9h.1M85 84.1h.1M168.2 94.2h.1M168.2 94.2h7.4M168.2 94.2v1.8M171.9 94.2h.1M171.9 94.2v1.8M175.6 94.2h.1"/>
<path d="M175.6 94.2v34.7M30.2 117.1h.1M30.2 118.9h.1M30.2 117.1h22.8M30.2 118.9h22.8M35.6 102.4h.1M35.6 102.4h11M35.6 102.4v18.3M38.4 117.1h.1M38.4 117.1v10.9M41.1 118.9h.1M41.1 118.9v9.1"/>
<path d="M43.9 113.4h.1M43.9 102.4h.1M43.9 102.4v1.8M43.9 113.4v14.6M46.6 113.4h.1M46.6 102.4h.1M46.6 102.4v1.8M46.6 113.4v14.6M67.6 117.1h.1M67.6 118.9h.1M67.6 117.1h11.9M67.6 118.9h11.9"/>
<path d="M136.2 117.9h.1M136.2 116.1h.1M136.2 103.3h.1M136.2 114.3h.1M136.2 110.6h.1M136.2 101.5h.1M136.2 112.5h.1M136.2 107h.1M136.2 108.8h.1M136.2 119.8h.1M136.2 117.9h6.4M136.2 116.1h6.4"/>
<path d="M136.2 108.8h8.3M136.2 103.3h2.8M136.2 114.3h43M136.2 110.6h43M136.2 101.5h2.8M136.2 112.5h8.3M136.2 107h43M136.2 119.8h43M139 101.5h.1M139 103.3h.1M139 112.5h.1M139 101.5v47.6"/>
<path d="M142.6 108.8h.1M142.6 103.3h.1M142.6 103.3h1.9M142.6 103.3v5.5M151.8 117.9h.1M151.8 116.1h.1M151.8 117.9h27.4M151.8 116.1h27.4M153.6 108.8h.1M153.6 103.3h.1M153.6 112.5h.1M153.6 108.8h25.6"/>
<path d="M153.6 103.3h1.8M153.6 112.5h25.6M155.4 114.3h.1M155.4 114.3v27.4M159.1 110.6h.1M159.1 110.6v31.1M162.8 117.9h.1M162.8 117.9v23.8M166.4 116.1h.1M166.4 116.1v25.6M168.2 107h.1M168.2 105.2h.1"/>
<path d="M168.2 105.2v1.8M170.1 108.8h.1M170.1 108.8v32.9M171.9 105.2h.1M171.9 105.2v34.7M30.2 120.7h22.8M30.2 122.5h22.8M30.2 124.3h22.8M35.6 120.7h.1M38.4 139h.1M38.4 139v1.8M41.1 128h.1"/>
<path d="M41.1 139h.1M41.1 139v3.6M43.9 128h.1M43.9 139h.1M43.9 122.5h.1M43.9 139v1.8M46.6 128h.1M46.6 139h.1M46.6 124.3h.1M46.6 139v1.8h-8.2M51.2 126.2h.1M51.2 126.2h1.8"/>
<path d="M51.2 126.2v1.8M53 124.3h.1M67.6 120.7h.1M67.6 122.5h.1M67.6 124.3h.1M67.6 126.2h.1M67.6 120.7h11.9M67.6 122.5h11.9M67.6 124.3h11.9M67.6 126.2h1.9M69.5 126.2h.1M69.5 126.2v1.8"/>
<path d="M136.2 136.2h.1M136.2 130.8h.1M136.2 139.9h.1M136.2 138h.1M136.2 134.4h.1M136.2 123.4h.1M136.2 132.6h.1M136.2 121.6h.1M136.2 127.1h.1M136.2 125.3h.1M136.2 128.9h.1M136.2 139.9h43"/>
<path d="M136.2 136.2h43M136.2 130.8h43M136.2 138h2.8M136.2 134.4h43M136.2 123.4h43M136.2 132.6h2.8M136.2 121.6h2.8M136.2 128.9h43M136.2 127.1h2.8M136.2 125.3h43M139 138h.1M139 121.6h.1"/>
<path d="M139 132.6h.1M139 127.1h.1M171.9 139.9h.1M175.6 128.9h.1M38.4 140.8h.1M41.1 140.8h.1M43.9 140.8h.1M136.2 145.4h.1M136.2 143.6h.1M136.2 145.4h2.8M136.2 143.6h2.8M139 143.6h.1"/>
<path d="M139 145.4h.1"/>
</g>
<g fill="#f0f" stroke="#f0f" stroke-width=".17">
<circle cx="191.1" cy="14.6" r=".34"/>
<circle cx="191.1" cy="40.2" r=".34"/>
<circle cx="185.6" cy="14.6" r=".34"/>
<circle cx="43.9" cy="140.8" r=".34"/>
<circle cx="55.8" cy="82.3" r=".34"/>
<circle cx="41.1" cy="140.8" r=".34"/>
<circle cx="43.9" cy="102.4" r=".34"/>
<circle cx="35.6" cy="120.7" r=".34"/>
<circle cx="139" cy="145.4" r=".35"/>
<circle cx="139" cy="103.3" r=".35"/>
<circle cx="139" cy="143.5" r=".35"/>
<circle cx="155.4" cy="114.3" r=".34"/>
<circle cx="159.1" cy="110.6" r=".34"/>
<circle cx="171.9" cy="139.9" r=".34"/>
<circle cx="168.2" cy="107" r=".34"/>
<circle cx="139" cy="138" r=".35"/>
<circle cx="139" cy="132.5" r=".35"/>
<circle cx="139" cy="127.1" r=".35"/>
<circle cx="142.6" cy="108.8" r=".34"/>
<circle cx="166.4" cy="116.1" r=".35"/>
<circle cx="175.5" cy="128.9" r=".35"/>
<circle cx="170.1" cy="108.8" r=".34"/>
<circle cx="162.7" cy="117.9" r=".34"/>
<circle cx="144.4" cy="29.2" r=".34"/>
<circle cx="107.9" cy="31.1" r=".34"/>
<circle cx="38.4" cy="117" r=".35"/>
<circle cx="41.1" cy="118.8" r=".34"/>
<circle cx="43.9" cy="122.5" r=".34"/>
<circle cx="46.6" cy="124.3" r=".34"/>
<circle cx="171.9" cy="94.1" r=".34"/>
<circle cx="203" cy="29.2" r=".35"/>
<circle cx="208.4" cy="29.2" r=".34"/>
<circle cx="214" cy="29.2" r=".34"/>
<circle cx="203" cy="54.8" r=".35"/>
<circle cx="208.4" cy="54.8" r=".34"/>
<circle cx="214" cy="54.8" r=".34"/>
<circle cx="64.9" cy="80.4" r=".34"/>
<circle cx="104.2" cy="29.2" r=".34"/>
<circle cx="104.2" cy="47.5" r=".34"/>
<circle cx="144.4" cy="45.7" r=".34"/>
<circle cx="139.9" cy="31.1" r=".34"/>
<circle cx="139" cy="112.4" r=".35"/>
<circle cx="139" cy="121.6" r=".35"/>
</g>
<text font-size="4.4" x="131.7" y="90.5">uHDMI HEADSET INTERFACE</text>
<g font-size="2.9" fill="#008000">
<text x="17.4" y="21.5">Speaker</text>
<text x="37.5" y="22.4">+</text>
<text x="230.4" y="18.8">Right</text>
<text x="230.4" y="21.7">MIC</text>
<text x="17.4" y="24.4">output</text>
<text x="37.5" y="25.4">-</text>
<text x="17.4" y="39.8">Digital</text>
<text x="116.1" y="40.7">DMIC</text>
<text x="17.4" y="42.7">Speaker</text>
<text x="17.4" y="45.6">output</text>
<text x="116.1" y="43.6">signals</text>
<text x="230.4" y="44.4">Left</text>
<text x="230.4" y="47.3">MIC</text>
<text x="43.9" y="70">CTIA Headset Connector</text>
<text x="232.2" y="73.7">LINE-IN</text>
<text x="232.2" y="76.6">inputs</text>
<text x="55.8" y="139.5">JUMPER</text>
</g>
<g font-size="2.4">
<text x="222.2" y="158.5">CYPRESS SEMICONDUCTOR © 2017</text>
<text x="222.2" y="162.2">CYW9BTAUDIO3 - MICs &amp; Audio connectors</text>
<text x="216.2" y="171.5">630-90698-01</text>
<text x="235" y="171.4">CLEU</text>
<text x="251.5" y="171.4">CLEU</text>
<text x="269.2" y="171.5">1.1</text>
</g>
<g font-size="2.2">
<text x="242.7" y="146">CYPRESS SEMICONDUCTOR</text>
<text x="242.7" y="148.2">198 CHAMPION COURT</text>
<text x="242.7" y="150.4">SAN JOSE, CA 95134</text>
<text x="242.7" y="152.7">(408) 943-2600</text>
</g>
<g font-size="2">
<text x="211.2" y="161.9">SCH Title :</text>
<text x="211.2" y="165.5">Page Title :</text>
<text x="224.2" y="166.2">Title &amp; Table of Contents</text>
</g>
<g font-size="1.7">
<text x="197.1" y="14.2">6</text>
<text x="224.4" y="14.2">4</text>
<text x="43.3" y="23.3">1</text>
<text x="43.3" y="21.5">2</text>
<text x="116.7" y="28.8">6</text>
<text x="123.8" y="28.8">5</text>
<text x="203.4" y="28.4">1</text>
<text x="208.9" y="28.4">2</text>
<text x="214.4" y="28.4">3</text>
<text x="219.9" y="28.4">5</text>
<text x="116.7" y="32.5">2</text>
<text x="116.7" y="30.6">4</text>
<text x="123.8" y="32.5">1</text>
<text x="123.8" y="30.6">3</text>
<text x="43.3" y="40.7">2</text>
<text x="197.1" y="39.8">6</text>
<text x="224.4" y="39.8">4</text>
<text x="43.3" y="42.5">1</text>
<text x="203.4" y="53.9">1</text>
<text x="208.9" y="53.9">2</text>
<text x="214.4" y="53.9">3</text>
<text x="219.9" y="53.9">5</text>
<text x="213.6" y="70">1</text>
<text x="213.6" y="71.8">4</text>
<text x="213.6" y="73.6">3</text>
<text x="213.6" y="75.5">6</text>
<text x="213.6" y="77.3">5</text>
<text x="47.9" y="80.1">1</text>
<text x="47.9" y="83.7">3</text>
<text x="47.9" y="81.9">4</text>
<text x="55.3" y="80.8" transform="rotate(-90 55.3 80.8)">1</text>
<text x="57.2" y="80.8" transform="rotate(-90 57.2 80.8)">2</text>
<text x="213.6" y="79.1">2</text>
<text x="47.9" y="89.2">2</text>
<text x="47.9" y="85.5">6</text>
<text x="47.9" y="87.3">5</text>
<text x="135.7" y="101">M4</text>
<text x="135.7" y="106.6">19</text>
<text x="135.7" y="102.9">M3</text>
<text x="135.7" y="113.9">15</text>
<text x="135.7" y="112.1">16</text>
<text x="135.7" y="110.2">17</text>
<text x="135.7" y="108.4">18</text>
<text x="55.4" y="118.4">10</text>
<text x="55.4" y="116.6">12</text>
<text x="63.5" y="118.4">9</text>
<text x="63.5" y="116.6">11</text>
<text x="135.7" y="119.3">12</text>
<text x="135.7" y="117.5">13</text>
<text x="135.7" y="115.7">14</text>
<text x="56.3" y="125.8">2</text>
<text x="56.3" y="123.9">4</text>
<text x="56.3" y="122.1">6</text>
<text x="56.3" y="120.3">8</text>
<text x="63.5" y="125.8">1</text>
<text x="63.5" y="123.9">3</text>
<text x="63.5" y="122.1">5</text>
<text x="63.5" y="120.3">7</text>
<text x="135.7" y="124.8">9</text>
<text x="135.7" y="123">10</text>
<text x="135.7" y="121.2">11</text>
<text x="135.7" y="130.3">6</text>
<text x="135.7" y="128.5">7</text>
<text x="135.7" y="126.7">8</text>
<text x="135.7" y="137.6">2</text>
<text x="135.7" y="135.8">3</text>
<text x="135.7" y="134">4</text>
<text x="135.7" y="132.2">5</text>
<text x="135.7" y="139.5">1</text>
<text x="135.7" y="143.1">M2</text>
<text x="135.7" y="144.9">M1</text>
</g>
<g font-size="1.7" fill="#004080">
<text x="200.3" y="15.4">VDD</text>
<text x="215.5" y="15.4">OUTPUT</text>
<text x="202.1" y="24.6">GND</text>
<text x="207.6" y="24.6">GND</text>
<text x="213.1" y="24.6">GND</text>
<text x="218.6" y="24.6">GND</text>
<text x="200.3" y="41">VDD</text>
<text x="215.5" y="41">OUTPUT</text>
<text x="202.1" y="50.2">GND</text>
<text x="207.6" y="50.2">GND</text>
<text x="213.1" y="50.2">GND</text>
<text x="218.6" y="50.2">GND</text>
</g>
<g font-size="1.6" fill="#000080">
<text x="199.3" y="10.6">MIC1</text>
<text x="212.1" y="10.6">88A301006001</text>
<text x="40.2" y="18.8">J7</text>
<text x="192.9" y="18.8">C28</text>
<text x="192.9" y="20.6">0.1uF</text>
<text x="40.2" y="28.2">PBC02SAAN</text>
<text x="118.9" y="26.1">J8</text>
<text x="40.2" y="38">J20</text>
<text x="100.6" y="38">D1</text>
<text x="110.8" y="38">D2</text>
<text x="118.9" y="37.3">PBC03DAAN</text>
<text x="136.2" y="36.2">D3</text>
<text x="147.4" y="36.2">D4</text>
<text x="199.3" y="36.2">MIC2</text>
<text x="212.1" y="36.2">88A301006001</text>
<text x="40.2" y="47.3">PBC02SAAN</text>
<text x="192.9" y="43.5">C29</text>
<text x="192.9" y="45.3">0.1uF</text>
<text x="221.4" y="68">J9</text>
<text x="53.9" y="73.9">J19</text>
<text x="53.9" y="76">PBC02SAAN</text>
<text x="66.8" y="76.4">R9</text>
<text x="75.9" y="76.4">2.2K</text>
<text x="38.2" y="78.1">J10</text>
<text x="64.9" y="83.7">R56</text>
<text x="73.1" y="83.7">0 OHM</text>
<text x="209.9" y="82.5">SJ-43515RS-SMT</text>
<text x="39.1" y="92.5">SJ-43515RS-SMT</text>
<text x="119.8" y="100.2">J5</text>
<text x="164.6" y="99.3">R11</text>
<text x="172.8" y="99.3">R12</text>
<text x="40.2" y="107.5">R13</text>
<text x="47.5" y="107.5">R14</text>
<text x="142.6" y="102">R15</text>
<text x="151.8" y="102">0 OHM</text>
<text x="164.6" y="102">2.2K</text>
<text x="172.8" y="102">2.2K</text>
<text x="39.3" y="110.2">2.2K</text>
<text x="47.5" y="110.2">2.2K</text>
<text x="58.5" y="113.9">J6</text>
<text x="143.5" y="112.1">R57</text>
<text x="143.5" y="108.4">R16</text>
<text x="151.8" y="112.1">0 OHM</text>
<text x="151.8" y="108.4">0 OHM DNI</text>
<text x="141.7" y="117.6">R18</text>
<text x="141.7" y="115.7">R17</text>
<text x="149.9" y="117.6">0 OHM DNI</text>
<text x="149.9" y="115.7">0 OHM DNI</text>
<text x="58.5" y="130.6">PBC06DAAN</text>
<text x="38.1" y="138.4" transform="rotate(-90 38.1 138.4)">D5</text>
<text x="40.8" y="138.4" transform="rotate(-90 40.8 138.4)">D6</text>
<text x="43.5" y="138.4" transform="rotate(-90 43.5 138.4)">D7</text>
<text x="46.3" y="138.4" transform="rotate(-90 46.3 138.4)">D8</text>
<text x="119.8" y="148.3">46765-1301</text>
<text x="20.1" y="150.5">ZJ6-3-4</text>
<text x="20.1" y="152.3">SNT-100-BK-G</text>
<text x="20.1" y="156">ZJ6-5-6</text>
<text x="155.1" y="152.1" transform="rotate(-90 155.1 152.1)">D9</text>
<text x="158.8" y="153.1" transform="rotate(-90 158.8 153.1)">D10</text>
<text x="162.4" y="153.1" transform="rotate(-90 162.4 153.1)">D11</text>
<text x="166.1" y="153.1" transform="rotate(-90 166.1 153.1)">D12</text>
<text x="169.7" y="153.1" transform="rotate(-90 169.7 153.1)">D13</text>
<text x="20.1" y="161.5">ZJ6-7-8</text>
<text x="20.1" y="157.8">SNT-100-BK-G</text>
<text x="20.1" y="166.9">ZJ19-1-2</text>
<text x="20.1" y="163.3">SNT-100-BK-G</text>
<text x="20.1" y="168.8">SNT-100-BK-G</text>
</g>
<g font-size="1.6" fill="#f00">
<text x="172.3" y="14.2">MIC1BIAS</text>
<text x="231.7" y="14.2">MIC1</text>
<text x="53.9" y="20.4">SPKOUTP</text>
<text x="53.9" y="26">SPKOUTN</text>
<text x="85.4" y="29.6">DMICCLK2/IN2LN</text>
<text x="129.3" y="28.9">DMICDAT2/IN2RN</text>
<text x="149.9" y="29.6">DMICDAT2/IN2RN</text>
<text x="85.4" y="31.4">DMICCLK1/IN1LN</text>
<text x="90" y="33.2">MICBIAS2A</text>
<text x="129.3" y="30.7">DMICDAT1/IN1RN</text>
<text x="149.9" y="31.4">DMICDAT1/IN1RN</text>
<text x="53.9" y="39.7">SPKDAT</text>
<text x="231.7" y="39.8">MIC2</text>
<text x="53.9" y="45.1">SPKCLK</text>
<text x="170.4" y="68.9">JACKDET</text>
<text x="87.8" y="77.1">MICBIAS1B</text>
<text x="181.4" y="73.4">EXT_MICR</text>
<text x="88.7" y="80.8">IN1BLP</text>
<text x="181.4" y="79">EXT_MICL</text>
<text x="87.8" y="84.5">HPOUTFB</text>
<text x="88.7" y="86.3">HPOUTR</text>
<text x="89.1" y="90">HPOUTL</text>
<text x="181.9" y="107.3">IN1LP</text>
<text x="181.9" y="109.1">MIFSDA</text>
<text x="181.9" y="111">HPOUTR</text>
<text x="181.9" y="112.8">HPOUTFB</text>
<text x="22.1" y="117.4">IN2RP</text>
<text x="22.5" y="119.2">IN2LP</text>
<text x="72.6" y="116.5">EXT_MICR</text>
<text x="72.6" y="118.3">EXT_MICL</text>
<text x="181.9" y="118.3">nIRQ2</text>
<text x="181.9" y="116.5">MIFSCLK</text>
<text x="181.9" y="114.6">HPOUTL</text>
<text x="18.5" y="121">MICBIAS1A</text>
<text x="22.1" y="122.9">IN1RP</text>
<text x="22.5" y="124.7">IN1LP</text>
<text x="72.6" y="120.3">MIC1BIAS</text>
<text x="72.6" y="122.1">MIC1</text>
<text x="72.6" y="124">MIC2</text>
<text x="181.9" y="125.6">IN2RP</text>
<text x="181.9" y="123.8">MICBIAS1B Right Ref+Err MIC BIAS</text>
<text x="181.9" y="120.1">IN1BRP</text>
<text x="181.9" y="129.2">MICBIAS2A Right+Left Voice MIC BIAS</text>
<text x="181.9" y="131.1">IN1BLP</text>
<text x="181.9" y="134.7">MICBIAS1A Left Ref+Err MIC BIAS</text>
<text x="181.9" y="136.6">IN2LP</text>
<text x="181.9" y="140.3">IN1RP</text>
</g>
<g font-size="1.6">
<text x="89.6" y="65.3">Default component population supports 3 pole</text>
<text x="89.6" y="66.9">headphone. Install jumper on J19 to support</text>
<text x="89.6" y="68.5">CTIA 4 pole Headset</text>
<text x="89.6" y="70.1">NOTE: Headset component population will</text>
<text x="89.6" y="71.7">result in J5 not being supported.</text>
<text x="164.6" y="103.8">DNI</text>
<text x="172.8" y="103.8">DNI</text>
<text x="39.3" y="112.1">DNI</text>
<text x="47.5" y="112.1">DNI</text>
<text x="55.8" y="143.9">J6 position</text>
<text x="55.8" y="145.5">-------------+---------------+-------------</text>
<text x="55.8" y="147.1">Short 7-8</text>
<text x="55.8" y="148.7">Short 5-6</text>
<text x="67.3" y="147.1">| microphones</text>
<text x="67.3" y="148.7">| selected</text>
<text x="81.5" y="147.1">| Do not</text>
<text x="81.5" y="148.7">| connect the</text>
<text x="55.8" y="150.3">Short 3-4</text>
<text x="55.8" y="151.9">-------------+---------------+-------------</text>
<text x="55.8" y="153.5">Short 11-12</text>
<text x="55.8" y="155.2">Short 9-10</text>
<text x="67.3" y="150.3">| (MIC1 + MIC2) | uHDMI headset</text>
<text x="67.3" y="153.5">| Line-in</text>
<text x="67.3" y="155.2">| selected</text>
<text x="81.5" y="153.5">| Do not</text>
<text x="81.5" y="155.2">| connect the</text>
<text x="55.8" y="158.4">-------------+---------------+-------------</text>
<text x="55.8" y="160">Open</text>
<text x="61.1" y="160">ALL</text>
<text x="67.3" y="156.8">| (J9 jack)</text>
<text x="67.3" y="160">| Line-in and</text>
<text x="67.3" y="161.6">| microphones</text>
<text x="81.5" y="156.8">| uHDMI headset</text>
<text x="81.5" y="160">| uHDMI Headset</text>
<text x="81.5" y="161.6">| microphones</text>
<text x="55.8" y="164.8">-------------+---------------+-------------</text>
<text x="67.3" y="163.2">| not selected</text>
<text x="81.5" y="163.2">| selected</text>
<text x="210.5" y="168.8">Size</text>
<text x="210.9" y="171.2">B</text>
<text x="216.7" y="168.8">Document Number</text>
<text x="235" y="168.8">Drawn By</text>
<text x="251.5" y="168.8">Approved By</text>
<text x="269.7" y="168.8">Rev</text>
<text x="211.2" y="174.2">Date:</text>
<text x="218.9" y="174.2">Monday, November 30, 2020</text>
<text x="247.8" y="174.2">Sheet</text>
<text x="256.9" y="174.3">4</text>
<text x="260.6" y="174.2">of</text>
<text x="264.6" y="174.3">7</text>
</g>
<g font-size="1.6" fill="#008000">
<text x="191.1" y="107.3">Left Voice MIC</text>
<text x="191.1" y="109.2">Sensor interface</text>
<text x="191.1" y="112.8">Speaker ground feedback</text>
<text x="191.1" y="111">Right Speaker</text>
<text x="191.1" y="116.5">Sensor interface</text>
<text x="191.1" y="118.3">Sensor interface</text>
<text x="191.1" y="114.6">Left Speaker</text>
<text x="191.1" y="125.6">Right Ref MIC</text>
<text x="191.1" y="120.1">Right Err MIC</text>
<text x="191.1" y="131.1">Left Err MIC</text>
<text x="191.1" y="136.6">Left Ref MIC</text>
<text x="191.1" y="140.3">Right Voice MIC</text>
</g>
<g font-size="1.3">
<text x="29.3" y="1.4">5</text>
<text x="84.1" y="1.4">4</text>
<text x="139" y="1.4">3</text>
<text x="193.8" y="1.4">2</text>
<text x="248.7" y="1.4">1</text>
<text x=".5" y="24.7">D</text>
<text x="276.6" y="24.7">D</text>
<text x=".5" y="68.2">C</text>
<text x="276.6" y="68.2">C</text>
<text x=".5" y="111.6">B</text>
<text x="276.6" y="111.6">B</text>
<text x=".5" y="155">A</text>
<text x="276.6" y="155">A</text>
<text x="29.3" y="177">5</text>
<text x="84.1" y="177">4</text>
<text x="139" y="177">3</text>
<text x="193.8" y="177">2</text>
<text x="248.7" y="177">1</text>
</g>
</svg>
